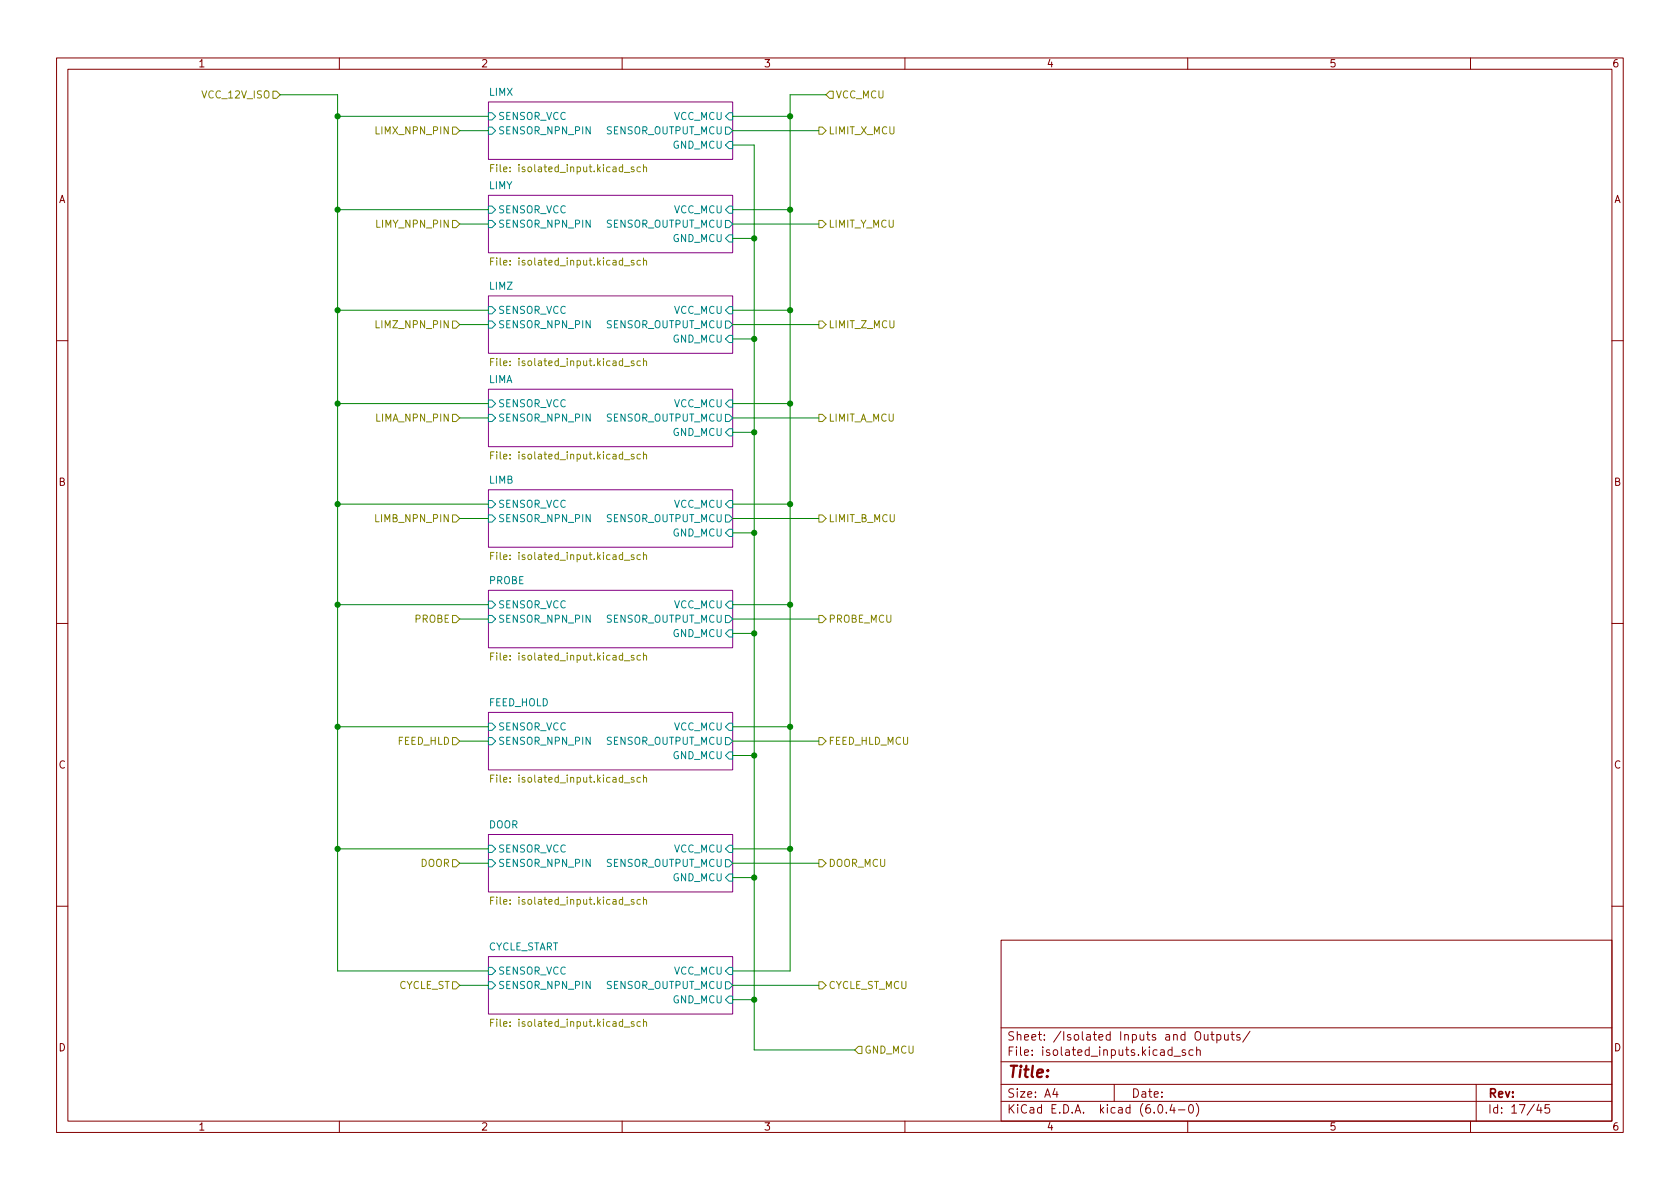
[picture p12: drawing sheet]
<svg xmlns="http://www.w3.org/2000/svg" width="297mm" height="210mm" viewBox="0 0 297 210" stroke-linecap="round" stroke-linejoin="round" font-family="sans-serif">
<g fill="none" stroke="#840000" stroke-width=".18">
<path d="M10 10.2h277v190.1h-277zM12 12.2h273v186.1h-273zM60 10.2v2M110 10.2v2M160 10.2v2M210 10.2v2M260 10.2v2M10 60.2h2M285 60.2h2M10 110.2h2M285 110.2h2M10 160.2h2"/>
<path d="M177 166.3h108v32h-108zM285 160.2h2M60 198.3v2M110 198.3v2M160 198.3v2M177 194.8h108M177 191.8h108M177 187.8h108M177 181.8h108M186.5 192.5l-.4 1h1M186.9 193v1M197 191.8v3"/>
<path d="M204.9 195.4l.2-.1a.81 .81 0 0 1 .6 .7 .81 .81 0 0 1-.3 .8h-.2a.81 .81 0 0 1-.6-.6 .81 .81 0 0 1 .3-.8zM206.2 196.7v.1M207.2 195.3l-.3 1h.9M207.2 185.7l-.4-.1-.3 .3v.4l.1 .3h.6M207.2 185.1v1.5M207.6 195.8v1M207.6 186.8h1.1M208.4 196.3h1.1M209.6 185.7l-.4-.1-.2 .2 .1 .3 .5 .1v.4h-.6M210 198.3v2M210.4 195.4l.1-.1a.81 .81 0 0 1 .6 .7 .81 .81 0 0 1-.3 .8h-.2a.81 .81 0 0 1-.5-.6 .81 .81 0 0 1 .3-.8zM210.9 185.7l-.4-.1-.3 .3v.4l.2 .3h.5"/>
<path d="M211.5 195.1a1.72 1.72 0 0 1 0 2.3M211.5 182.5a.5 .5 0 0 1 .5 0 .5 .5 0 0 1 .3 .4v.5a.5 .5 0 0 1-.5 .6 .5 .5 0 0 1-.5-.6v-.5zM211.6 185.8l.2-.2 .3 .1 .1 .9M211.6 185.1v1.5M212.9 182.9l.1 1h.4l.2-.1M213.6 182.9v1M214.1 182.9h.5M214.3 182.4v1.3l.3 .2M215.1 183l.5-.1 .3 .3v.4l-.2 .3h-.6M215.1 182.9v1.5M216.5 182.9l.1 1h.3l.2-.1M217.1 182.9v1"/>
<path d="M217.6 182.9h.6M217.9 182.4v1.3l.3 .2M219.2 183l-.3-.1-.3 .2 .1 .3 .5 .1v.4h-.6M221 182.4l-1.3 1.9M260 198.3v2M261 191.8v6.5M272.1 195.3l-.4 1h.9M272.4 195.8v1M273.9 195.3h-.7l-.1 .7 .3-.1 .5 .1 .1 .2-.1 .5-.2 .1-.6-.1"/>
</g>
<g fill="#fff" stroke="#fff" stroke-width=".18">
<path d="M86.4 147.6h43.1v10.1h-43.1z"/>
<path d="M86.4 169.2h43.1v10.1h-43.1z"/>
<path d="M86.4 126h43.1v10.1h-43.1z"/>
<path d="M86.4 104.4h43.1v10.1h-43.1z"/>
<path d="M86.4 86.6h43.1v10.2h-43.1z"/>
<path d="M86.4 52.3h43.1v10.2h-43.1z"/>
<path d="M86.4 68.8h43.1v10.2h-43.1z"/>
<path d="M86.4 34.5h43.1v10.2h-43.1z"/>
<path d="M86.4 18h43.1v10.2h-43.1z"/>
</g>
<path d="M86.4 18h43.1v10.2h-43.1zM86.4 34.5h43.1v10.2h-43.1zM86.4 52.3h43.1v10.2h-43.1zM86.4 68.8h43.1v10.2h-43.1zM86.4 86.6h43.1v10.2h-43.1zM86.4 104.4h43.1v10.1h-43.1zM86.4 126h43.1v10.1h-43.1zM86.4 147.6h43.1v10.1h-43.1zM86.4 169.2h43.1v10.1h-43.1z" fill="none" stroke="#840084" stroke-width=".18"/>
<g fill="none" stroke="#008484" stroke-width=".18">
<path d="M86.4 19.9h.6l.6 .7-.6 .6h-.6zM128.9 19.9h.6v1.3h-.6l-.6-.6zM86.4 36.4h.6l.6 .7-.6 .6h-.6zM86.4 39h.6l.6 .6-.6 .7h-.6zM86.4 22.5h.6l.6 .6-.6 .6h-.6zM128.3 39h.6l.6 .6-.6 .7h-.6zM128.3 22.5h.6l.6 .6-.6 .6h-.6zM128.9 36.4h.6v1.3h-.6l-.6-.6zM128.9 25h.6v1.3h-.6l-.6-.7zM86.4 54.2h.6l.6 .7-.6 .6h-.6zM86.4 56.8h.6l.6 .6-.6 .6h-.6zM128.3 56.8h.6l.6 .6-.6 .6h-.6z"/>
<path d="M128.9 54.2h.6v1.3h-.6l-.6-.6zM128.9 59.3h.6v1.3h-.6l-.6-.7zM128.9 41.5h.6v1.3h-.6l-.6-.6zM86.4 70.7h.6l.6 .7-.6 .6h-.6zM86.4 73.3h.6l.6 .6-.6 .6h-.6zM128.3 73.3h.6l.6 .6-.6 .6h-.6zM128.9 70.7h.6v1.3h-.6l-.6-.6zM128.9 75.8h.6v1.3h-.6l-.6-.7zM86.4 91.1h.6l.6 .6-.6 .6h-.6zM86.4 88.5h.6l.6 .6-.6 .7h-.6zM128.3 91.1h.6l.6 .6-.6 .6h-.6zM128.9 93.6h.6v1.3h-.6l-.6-.7z"/>
<path d="M128.9 88.5h.6v1.3h-.6l-.6-.7zM86.4 106.3h.6l.6 .6-.6 .7h-.6zM86.4 108.8h.6l.6 .7-.6 .6h-.6zM128.3 108.8h.6l.6 .7-.6 .6h-.6zM128.9 106.3h.6v1.3h-.6l-.6-.7zM128.9 111.4h.6v1.2h-.6l-.6-.6zM86.4 127.9h.6l.6 .6-.6 .7h-.6zM86.4 130.4h.6l.6 .7-.6 .6h-.6zM128.3 130.4h.6l.6 .7-.6 .6h-.6zM128.9 127.9h.6v1.3h-.6l-.6-.7zM128.9 133h.6v1.2h-.6l-.6-.6zM86.4 149.5h.6l.6 .6-.6 .6h-.6z"/>
<path d="M86.4 152h.6l.6 .6-.6 .7h-.6zM128.3 152h.6l.6 .6-.6 .7h-.6zM128.9 149.5h.6v1.2h-.6l-.6-.6zM128.9 154.6h.6v1.2h-.6l-.6-.6zM86.4 171.1h.6l.6 .6-.6 .6h-.6zM86.4 173.6h.6l.6 .6-.6 .7h-.6zM128.3 173.6h.6l.6 .6-.6 .7h-.6zM128.9 171.1h.6v1.2h-.6l-.6-.6zM128.9 176.1h.6v1.3h-.6l-.6-.6z"/>
</g>
<g fill="none" stroke="#848400" stroke-width=".18">
<path d="M48.3 16.1h.6l.6 .7-.6 .6h-.6zM146 16.8l.7-.7h.6v1.3h-.6zM80 39h.6l.7 .6-.7 .7h-.6zM80 22.5h.6l.7 .6-.7 .6h-.6zM86.7 29.7h.5M87.3 29.1h-.6v1.3M112.1 29.6l-.3-.1-.2 .2 .1 .2 .4 .1v.3h-.5M113.2 29.6l-.3-.1-.3 .3 .1 .5h.5M113.8 29.6l.2-.1 .3 .1v.8M113.8 29.1v1.3M144.8 39h.6l.6 .6-.6 .7h-.6zM144.8 22.5h.6l.6 .6-.6 .6h-.6z"/>
<path d="M80 56.8h.6l.7 .6-.7 .6h-.6zM86.7 46.2h.5M87.3 45.6h-.6v1.3M112.1 46.1l-.3-.1-.2 .2 .1 .2 .4 .1v.3h-.5M113.2 46.1l-.3-.1-.3 .3 .1 .5h.5M113.8 46.2l.2-.2 .3 .1v.8M113.8 45.6v1.3M144.8 56.8h.6l.6 .6-.6 .6h-.6zM80 73.3h.6l.7 .6-.7 .6h-.6zM86.7 64h.5M87.3 63.4h-.6v1.3M87.3 79.9h-.6v1.3"/>
<path d="M112.1 63.9l-.3-.1-.2 .2 .1 .2 .4 .1v.3h-.5M113.2 63.9l-.3-.1-.3 .3 .1 .5h.5M113.8 63.9l.2-.1 .3 .1v.8M113.8 63.4v1.3M113.8 79.9v1.3M144.8 73.3h.6l.6 .6-.6 .6h-.6zM80 91.1h.6l.7 .6-.7 .6h-.6zM86.7 98.3h.5M86.7 80.5h.5M87.3 97.7h-.6v1.2M112.1 98.2l-.3-.1-.2 .2 .1 .2 .4 .1v.3h-.5M112.1 80.4l-.3-.1-.2 .2 .1 .2 .4 .1v.3h-.5"/>
<path d="M113.2 98.2l-.3-.1-.3 .2 .1 .6h.5M113.2 80.4l-.3-.1-.3 .3 .1 .5h.5M113.8 98.2l.2-.1 .3 .1v.7M113.8 80.4l.2-.1 .3 .1v.8M113.8 97.7v1.2M144.8 91.1h.6l.6 .6-.6 .6h-.6zM80 108.8h.6l.7 .7-.7 .6h-.6zM86.7 116.1h.5M87.3 115.5h-.6v1.2M112.1 115.9h-.3l-.2 .2 .1 .1 .4 .2v.3h-.5M113.2 115.9h-.3l-.3 .2 .1 .6h.5M113.8 116l.2-.1h.3v.8"/>
<path d="M113.8 115.5v1.2M144.8 108.8h.6l.6 .7-.6 .6h-.6zM80 130.4h.6l.7 .7-.7 .6h-.6zM86.7 137.7h.5M87.3 137h-.6v1.3M112.1 137.5h-.3l-.2 .2 .1 .1 .4 .2v.3h-.5M113.2 137.5h-.3l-.3 .2 .1 .6h.5M113.8 137.6l.2-.1h.3v.8M113.8 137v1.3M144.8 130.4h.6l.6 .7-.6 .6h-.6zM80 152h.6l.7 .6-.7 .7h-.6zM86.7 159.2h.5"/>
<path d="M87.3 158.6h-.6v1.3M112.1 159.1h-.3l-.2 .1 .1 .2 .4 .1v.3h-.5M113.2 159.1h-.3l-.3 .2 .1 .5h.5M113.8 159.2l.2-.1h.3v.8M113.8 158.6v1.3M144.8 152h.6l.6 .6-.6 .7h-.6zM80 173.6h.6l.7 .6-.7 .7h-.6zM144.8 173.6h.6l.6 .6-.6 .7h-.6zM86.7 180.8h.5M87.3 180.2h-.6v1.3M112.1 180.7h-.3l-.2 .1 .1 .2 .4 .1v.3h-.5M113.2 180.7h-.3l-.3 .2 .1 .5h.5"/>
<path d="M113.8 180.8l.2-.1h.3v.8M113.8 180.2v1.3M151.8 185h.6v1.3h-.6l-.7-.6z"/>
</g>
<g fill="none" stroke="#008400" stroke-width=".18">
<path d="M49.5 16.8h10.2v154.9h26.7M146 16.8h-6.3v154.9h-10.2M59.7 20.6h26.7M59.7 37.1h26.7M81.3 39.6h5.1M81.3 23.1h5.1M129.5 25.6h3.8v160.1h17.8M129.5 39.6h15.3M129.5 20.6h10.2M129.5 23.1h15.3M129.5 37.1h10.2M59.7 54.9h26.7"/>
<path d="M81.3 57.4h5.1M129.5 54.9h10.2M129.5 57.4h15.3M129.5 59.9h3.8M129.5 42.2h3.8M59.7 71.4h26.7M81.3 73.9h5.1M129.5 71.4h10.2M129.5 76.4h3.8M129.5 73.9h15.3M59.7 89.1h26.7M81.3 91.7h5.1"/>
<path d="M129.5 91.7h15.3M129.5 94.2h3.8M129.5 89.1h10.2M59.7 106.9h26.7M81.3 109.5h5.1M129.5 106.9h10.2M129.5 112h3.8M129.5 109.5h15.3M59.7 128.5h26.7M81.3 131.1h5.1M129.5 133.6h3.8M129.5 128.5h10.2"/>
<path d="M129.5 131.1h15.3M59.7 150.1h26.7M81.3 152.6h5.1M129.5 152.6h15.3M129.5 150.1h10.2M129.5 155.2h3.8M81.3 174.2h5.1M129.5 174.2h15.3M129.5 176.8h3.8"/>
</g>
<g fill="#008400" stroke="#008400" stroke-width=".18">
<circle cx="139.7" cy="37.1" r=".46"/>
<circle cx="133.3" cy="76.4" r=".46"/>
<circle cx="133.3" cy="94.2" r=".46"/>
<circle cx="139.7" cy="71.4" r=".46"/>
<circle cx="139.7" cy="89.1" r=".46"/>
<circle cx="139.7" cy="54.9" r=".46"/>
<circle cx="133.3" cy="59.9" r=".46"/>
<circle cx="139.7" cy="20.6" r=".46"/>
<circle cx="133.3" cy="176.8" r=".46"/>
<circle cx="139.7" cy="106.9" r=".46"/>
<circle cx="133.3" cy="155.2" r=".46"/>
<circle cx="139.7" cy="150.1" r=".46"/>
<circle cx="139.7" cy="128.5" r=".46"/>
<circle cx="133.3" cy="133.6" r=".46"/>
<circle cx="59.7" cy="54.9" r=".46"/>
<circle cx="59.7" cy="71.4" r=".46"/>
<circle cx="133.3" cy="42.2" r=".46"/>
<circle cx="59.7" cy="20.6" r=".46"/>
<circle cx="59.7" cy="37.1" r=".46"/>
<circle cx="59.7" cy="128.5" r=".46"/>
<circle cx="133.3" cy="112" r=".46"/>
<circle cx="59.7" cy="106.9" r=".46"/>
<circle cx="59.7" cy="89.1" r=".46"/>
<circle cx="59.7" cy="150.1" r=".46"/>
</g>
<text font-size="2.8" fill="#840000" x="178" y="190.6">Title:</text>
<g font-size="2.1" fill="#840000">
<text x="178" y="184">Sheet: /Isolated Inputs and Outputs/</text>
<text x="178" y="186.7">File: isolated_inputs.kicad_sch</text>
<text x="178" y="196.9">KiCad E.D.A. kicad (6.0.4-0)</text>
<text x="178" y="194.1">Size: A4</text>
<text x="200" y="194.1">Date:</text>
<text x="263" y="194.1">Rev:</text>
<text x="263" y="196.9">Id: 17/45</text>
</g>
<g font-size="1.8" fill="#840000">
<text x="35" y="11.9">1</text>
<text x="85" y="11.9">2</text>
<text x="135" y="11.9">3</text>
<text x="185" y="11.9">4</text>
<text x="235" y="11.9">5</text>
<text x="285" y="11.9">6</text>
<text x="10.3" y="35.9">A</text>
<text x="285.3" y="35.9">A</text>
<text x="10.3" y="85.9">B</text>
<text x="285.3" y="85.9">B</text>
<text x="10.3" y="135.9">C</text>
<text x="285.3" y="135.9">C</text>
<text x="10.3" y="185.9">D</text>
<text x="285.3" y="185.9">D</text>
<text x="35" y="199.9">1</text>
<text x="85" y="199.9">2</text>
<text x="135" y="199.9">3</text>
<text x="185" y="199.9">4</text>
<text x="235" y="199.9">5</text>
<text x="285" y="199.9">6</text>
</g>
<g font-size="1.8" fill="#848400">
<text x="36" y="17.4">VCC_12V_ISO</text>
<text x="147.7" y="17.4">VCC_MCU</text>
<text x="66.8" y="23.7">LIMX_NPN_PIN</text>
<text x="146.4" y="23.7">LIMIT_X_MCU</text>
<text x="87.9" y="30.4">File: isolated_input.kicad_sch</text>
<text x="66.8" y="40.3">LIMY_NPN_PIN</text>
<text x="146.4" y="40.3">LIMIT_Y_MCU</text>
<text x="87.9" y="46.9">File: isolated_input.kicad_sch</text>
<text x="66.9" y="58">LIMZ_NPN_PIN</text>
<text x="146.4" y="58">LIMIT_Z_MCU</text>
<text x="87.9" y="64.7">File: isolated_input.kicad_sch</text>
<text x="66.7" y="74.5">LIMA_NPN_PIN</text>
<text x="146.4" y="74.5">LIMIT_A_MCU</text>
<text x="87.9" y="81.2">File: isolated_input.kicad_sch</text>
<text x="66.7" y="92.3">LIMB_NPN_PIN</text>
<text x="146.4" y="92.3">LIMIT_B_MCU</text>
<text x="87.9" y="99">File: isolated_input.kicad_sch</text>
<text x="73.3" y="110.1">PROBE</text>
<text x="146.4" y="110.1">PROBE_MCU</text>
<text x="87.9" y="116.8">File: isolated_input.kicad_sch</text>
<text x="70.3" y="131.7">FEED_HLD</text>
<text x="146.4" y="131.7">FEED_HLD_MCU</text>
<text x="87.9" y="138.4">File: isolated_input.kicad_sch</text>
<text x="74.3" y="153.3">DOOR</text>
<text x="146.4" y="153.3">DOOR_MCU</text>
<text x="87.9" y="160">File: isolated_input.kicad_sch</text>
<text x="70.4" y="174.9">CYCLE_ST</text>
<text x="146.4" y="174.9">CYCLE_ST_MCU</text>
<text x="87.9" y="181.6">File: isolated_input.kicad_sch</text>
<text x="152.8" y="186.3">GND_MCU</text>
</g>
<g font-size="1.8" fill="#008484">
<text x="86.5" y="16.9">LIMX</text>
<text x="88" y="21.2">SENSOR_VCC</text>
<text x="88" y="23.7">SENSOR_NPN_PIN</text>
<text x="107.2" y="23.7">SENSOR_OUTPUT_MCU</text>
<text x="119.1" y="21.2">VCC_MCU</text>
<text x="118.9" y="26.3">GND_MCU</text>
<text x="86.4" y="33.4">LIMY</text>
<text x="88" y="37.7">SENSOR_VCC</text>
<text x="88" y="40.3">SENSOR_NPN_PIN</text>
<text x="107.2" y="40.3">SENSOR_OUTPUT_MCU</text>
<text x="119.1" y="37.7">VCC_MCU</text>
<text x="118.9" y="42.8">GND_MCU</text>
<text x="86.5" y="51.2">LIMZ</text>
<text x="88" y="55.5">SENSOR_VCC</text>
<text x="88" y="58">SENSOR_NPN_PIN</text>
<text x="107.2" y="58">SENSOR_OUTPUT_MCU</text>
<text x="119.1" y="55.5">VCC_MCU</text>
<text x="118.9" y="60.6">GND_MCU</text>
<text x="86.4" y="67.7">LIMA</text>
<text x="88" y="72">SENSOR_VCC</text>
<text x="88" y="74.5">SENSOR_NPN_PIN</text>
<text x="107.2" y="74.5">SENSOR_OUTPUT_MCU</text>
<text x="118.9" y="77.1">GND_MCU</text>
<text x="119.1" y="72">VCC_MCU</text>
<text x="86.5" y="85.5">LIMB</text>
<text x="88" y="89.8">SENSOR_VCC</text>
<text x="119.1" y="89.8">VCC_MCU</text>
<text x="88" y="92.3">SENSOR_NPN_PIN</text>
<text x="107.2" y="92.3">SENSOR_OUTPUT_MCU</text>
<text x="118.9" y="94.9">GND_MCU</text>
<text x="86.4" y="103.3">PROBE</text>
<text x="88" y="107.6">SENSOR_VCC</text>
<text x="119.1" y="107.6">VCC_MCU</text>
<text x="88" y="110.1">SENSOR_NPN_PIN</text>
<text x="107.2" y="110.1">SENSOR_OUTPUT_MCU</text>
<text x="118.9" y="112.6">GND_MCU</text>
<text x="86.4" y="124.9">FEED_HOLD</text>
<text x="88" y="129.2">SENSOR_VCC</text>
<text x="88" y="131.7">SENSOR_NPN_PIN</text>
<text x="107.2" y="131.7">SENSOR_OUTPUT_MCU</text>
<text x="119.1" y="129.2">VCC_MCU</text>
<text x="118.9" y="134.2">GND_MCU</text>
<text x="86.4" y="146.5">DOOR</text>
<text x="88" y="150.7">SENSOR_VCC</text>
<text x="88" y="153.3">SENSOR_NPN_PIN</text>
<text x="107.2" y="153.3">SENSOR_OUTPUT_MCU</text>
<text x="118.9" y="155.8">GND_MCU</text>
<text x="119.1" y="150.7">VCC_MCU</text>
<text x="86.1" y="168.1">CYCLE_START</text>
<text x="88" y="172.3">SENSOR_VCC</text>
<text x="119.1" y="172.3">VCC_MCU</text>
<text x="88" y="174.9">SENSOR_NPN_PIN</text>
<text x="107.2" y="174.9">SENSOR_OUTPUT_MCU</text>
<text x="118.9" y="177.4">GND_MCU</text>
</g>
</svg>
